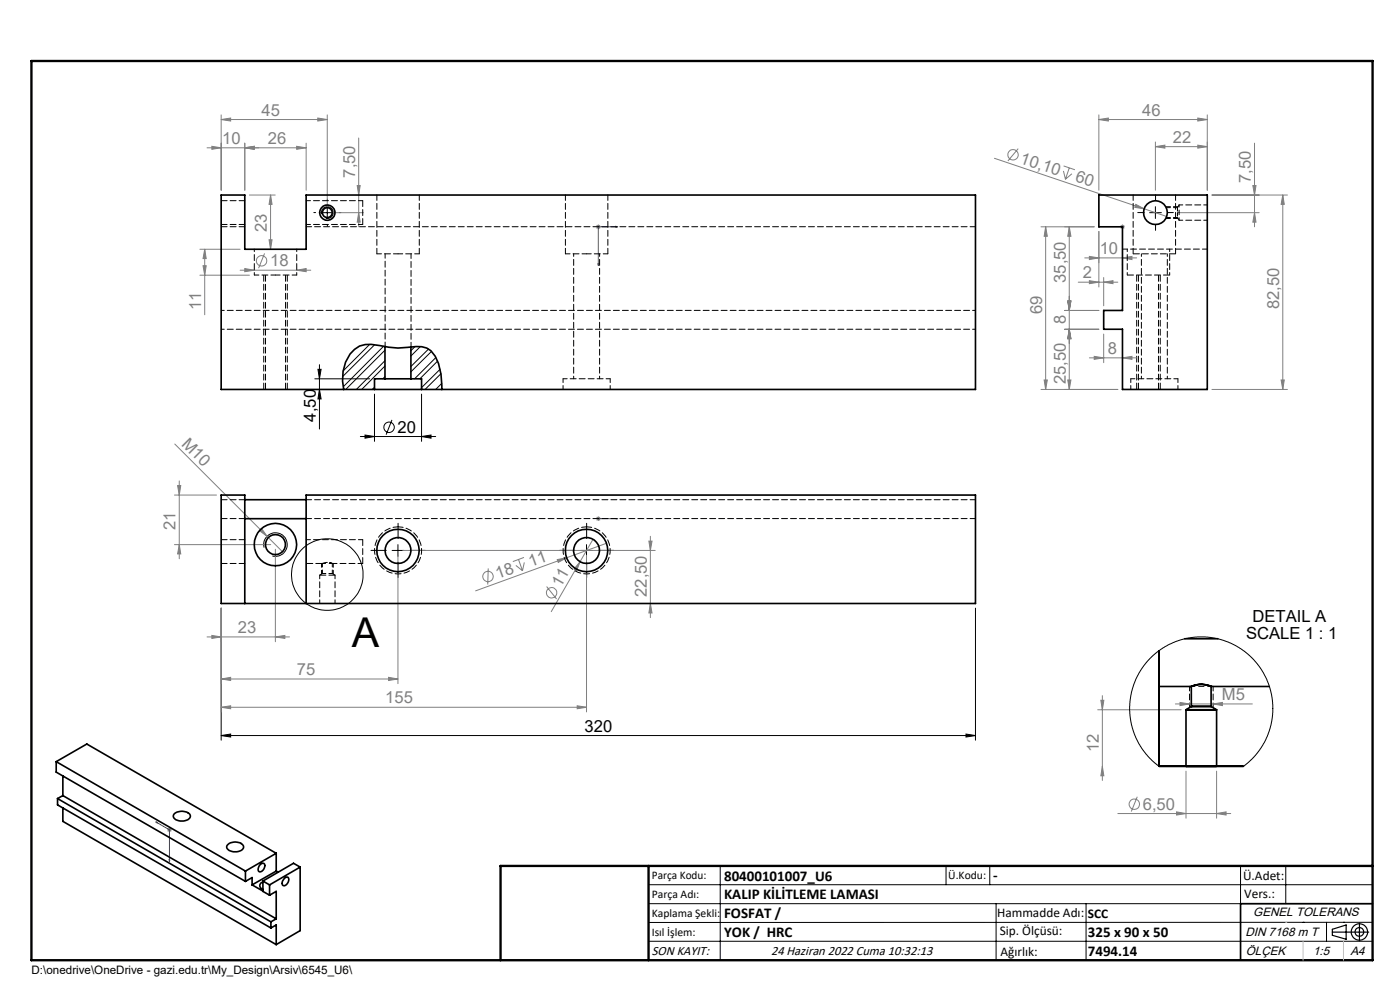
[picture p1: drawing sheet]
<svg xmlns="http://www.w3.org/2000/svg" width="297mm" height="210mm" viewBox="0 0 297 210" stroke-linecap="round" stroke-linejoin="round" font-family="sans-serif">
<g fill="none" stroke="#808080" stroke-width=".21">
<path d="M43.9 31.4h21M44.9 31l2 .4-2 .3zM46.9 25.4l2-.4v.7zM46.9 24.4v15.9M46.9 25.4h22.5M51.9 31.4l2-.4v.7zM51.9 30.4v9.9M62.9 31l2 .4-2 .3zM64.9 30.4v9.9M67.4 25l2 .4-2 .3zM69.4 24.4v19.7M75.8 39.4h.6l-.3 2z"/>
<path d="M76.1 29.3v18.8M211 33.6l31.7 10.7M216 31.5l-2.2 2.6M225.6 36.3l.4 1.7M225.6 35.2l2.4 .8M226.8 35.6l-.8 2.4M227.4 36.9l-1.4 1.1M233.1 25.4l2-.4v.7zM233.1 25.4h23M233.1 24.4v15.9M245.1 31.1l2-.3v.6zM245.1 30.1v10.2"/>
<path d="M245.1 31.1h11M254.1 30.8l2 .3-2 .3zM254.1 25l2 .4-2 .3zM256.1 24.4v15.9M265.8 39.4h.7l-.4 2zM266.1 30.4v17.7M42.4 52.9h8.5M42.4 58.4h10.5M43.1 56.4h.6l-.3 2zM43.4 52.9l.3 1.9h-.6zM43.4 52.9v13.9M50.9 57.3h15"/>
<path d="M51.9 57l2 .3-2 .3zM52.9 41.4h5.5M56.1 53.8l-1.2 3.1M57.1 50.9h.6l-.3 2zM57.4 41.4l.3 1.9h-.6zM57.4 41.4v11.5M62.9 57.3l2-.3v.6zM70.4 45.1h6.7M76.1 45.1l.3 2h-.6zM126.4 48.1h1M126.6 47.8l.7 .7M126.9 47.6v1"/>
<path d="M127.3 47.8l-.7 .7M221.8 48.1v34.5M221.8 48.1l.4 2h-.7zM226.8 48.1v34.5M226.8 48.1l.4 2h-.7zM228.7 59.9h8.4M230.1 54.7h11M231.1 59.5l2 .4-2 .3zM231.1 54.4l2 .3-2 .4zM232.1 48.1h-11.3M233.1 49.1v11.8M234.1 59.9l2-.4v.7z"/>
<path d="M234.1 58.9v6M237.6 48.1h1M237.8 47.8l.7 .7M238.1 54.7l2-.3v.7zM238.1 47.6v1M238.5 47.8l-.7 .7M240.9 43.3l1.8 1-2-.3zM242.7 44.3l4.8 1.6M249.9 45.1h17.2M257.1 41.4h16M266.1 45.1l.4 2h-.7zM272.1 41.4v41.2"/>
<path d="M272.1 41.4l.4 1.9h-.7zM225.8 65.9h7.3M225.8 69.8h7.3M226.5 63.8h.7l-.4 2.1zM226.8 69.8l.4 2.1h-.7zM231.1 75.9h10M232.1 75.6l2 .3-2 .3zM234.1 70.9v6M238.1 75.9l2-.3v.6zM37.1 94.2l19.6 19.6M220.8 82.6h16.3M221.5 80.6h.7l-.4 2z"/>
<path d="M226.5 80.6h.7l-.4 2zM257.1 82.6h16M271.8 80.6h.7l-.4 2zM37 105h8.9M37 115.5h20.4M37.7 103h.6l-.3 2zM38 102v16.5M38 115.5l.3 2h-.6zM55 112.6l.5-.5 1.2 1.7zM56.7 113.8l3.5 3.5M58.4 116.5v19.6M84.4 117.8v27.2"/>
<path d="M85.4 116.8h53.6M109.4 119.9l1.4 1.2M110 118.7l.8 2.4M111.2 118.2l-2.4 .9M111.2 119.3l-.4 1.8M118.2 118.7l2-.4-1.8 1zM123 119.2l-.7 1.8-.5-.3zM123 119.2l-6.1 10.5M124.4 117.8v33.2M125.8 114.4l-2.8 4.8M126.4 110h1M126.6 109.7l.7 .7"/>
<path d="M126.9 109.5v1M127.3 109.7l-.7 .7M128.7 115.2l-27.8 10.1M137.7 114.8h.6l-.3 2zM138 113.8v17.2M43.9 135.1h17.5M44.9 134.8l2 .3-2 .3zM46.9 129v22M58.4 135.1l2-.3v.6zM103.6 120.6l-.1 3.4M116 124.4l2.1 2.7M138 128l.3 2h-.6z"/>
<path d="M46.9 150l2-.3v.6zM46.9 150h77.5M46.9 144l2-.3v.6zM46.9 144h37.5M82.4 143.7l2 .3-2 .3zM122.4 149.7l2 .3-2 .3zM232.9 150.6h17.7M233.5 148.5h.7l-.3 2.1zM233.9 147.6v18M249.3 149.3h16.4M250.3 149l2 .3-2 .4zM257.4 149.3l1.9-.3v.7z"/>
<path d="M35.5 176h1M35.6 175.7l.7 .7M35.9 175.5v1M36.3 175.7l-.7 .7M233.9 162.6l.3 2h-.7zM237.1 172.6h24M241.3 169l-1.3 3.1M249.6 172.2l2 .4-2 .3zM251.6 163.6v10M258.1 172.6l2-.4v.7zM258.1 163.6v10"/>
<circle cx="214.9" cy="32.8" r="1.09"/>
<circle cx="55.5" cy="55.3" r="1.09"/>
<circle cx="103.5" cy="122.3" r="1.11"/>
<circle cx="117" cy="125.7" r="1.11"/>
<circle cx="240.7" cy="170.6" r="1.11"/>
</g>
<g fill="none" stroke="#000" stroke-width=".21">
<path d="M68.2 45.1h2.5M68.2 45.4a1.26 1.26 0 0 1 1.1-1.6 1.26 1.26 0 0 1 1.4 1.4 1.26 1.26 0 0 1-1.6 1.1M69.4 43.8v2.5M243.9 45.1h2.5M245.1 43.8v2.5M67.5 78.3h.6l-.3 2.1zM67.8 77.4v13.6M66.8 80.4h11.6M67.8 82.6l.3 2h-.6zM76.4 92.6h16M77.4 92.3l2 .3-2 .3zM79.4 83.6v10"/>
<path d="M83.1 89.1l-1.2 3.1M89.4 92.6l2-.3v.6zM89.4 83.6v10M56 116.2a2.49 2.49 0 0 1 2.2-3.2 2.49 2.49 0 0 1 2.7 2.7 2.49 2.49 0 0 1-3.1 2.2M83.2 116.8h2.5M84.4 115.5v2.5M123.2 116.8h2.5M124.4 115.5v2.5M46.9 129v28M206.9 129v28M46.9 156l2-.3v.6zM46.9 156h160"/>
<path d="M204.9 155.7l2 .3-2 .3zM137.6 187.7h153.6M137.6 191.7h153.6M137.6 199.7h153.6M152.8 183.7v20M200.7 183.7v4M210 183.7v4M211.3 191.7v12M230.4 191.7v12M263.2 183.7v20M272.8 183.7v8M276.4 195.6h.1"/>
<path d="M281.4 195.6v4.1M285 195.6h.1M291.2 195.6l-153.6 .1"/>
<circle cx="82.5" cy="90.6" r="1.11"/>
<circle cx="69.4" cy="121.9" r="7.6"/>
</g>
<path d="M252.4 145.6h5" fill="none" stroke="#000" stroke-width=".21" stroke-dasharray="1.3 .6" stroke-linecap="butt"/>
<path d="M68.2 119.5h2.5" fill="none" stroke="#000" stroke-width=".21" stroke-dasharray="1.3 .6" stroke-dashoffset=".3" stroke-linecap="butt"/>
<g fill="none" stroke="#000" stroke-width=".25">
<path d="M282.6 197.7h7.8M282.6 197.1l3-.9v3l-3-.8zM288.4 195.8v3.8M106.2 203.7h185"/>
<circle cx="288.4" cy="197.7" r="1.74"/>
<circle cx="288.4" cy="197.7" r=".93"/>
</g>
<g fill="none" stroke="#00f" stroke-width=".21">
<path d="M126.8 55.9h.2l-.1 .4zM130.6 48l.5 .1-.5 .1zM131.1 48.1h-4.2v8.2M238.1 48v.2zM238.1 56.3v-.4v.4M238.1 48.1h.1M238.1 48.1v8.2M126.8 110h.2zM126.9 110h.1M126.9 110h4.2M131.1 110h-.5h.5M33.1 174.3l.2 .1v.2z"/>
<path d="M33.1 174.3l2.8 1.7v6.8M35.9 182.4h.1l-.1 .4z"/>
</g>
<g fill="none" stroke="#000" stroke-width=".21" stroke-dasharray="15.2 1.3 1.3 1.3">
<path d="M67 45.1h-.4M69.5 42.6v-.4M69.5 47.6v.4M72 45.1h.3M242.6 45.1h-1.2M245.1 47.6v1.3M245.1 42.6v-1.3M247.6 45.1h1.3M82 116.8h-3.3M84.5 114.3v-3.3M84.5 119.3v3.2M87 116.8h3.2"/>
<path d="M122 116.8h-3.3M124.5 114.3v-3.3M124.5 119.3v3.2M127 116.8h3.2"/>
</g>
<path d="M56 58.3v24.3M241.1 58.3v24.3M61 82.6v-24.3M246.1 82.6v-24.3" fill="none" stroke="#000" stroke-width=".21" stroke-dasharray="1.3 .6" stroke-dashoffset="-.1"/>
<path d="M247.3 46.3h2.6M249.9 43.8h-2.6M252.4 145.6v4.5M257.4 150.1v-4.5" fill="none" stroke="#000" stroke-width=".21" stroke-dasharray="1.3 .6" stroke-dashoffset=".3"/>
<path d="M68.2 119.5v2.3M70.7 121.8v-2.3" fill="none" stroke="#000" stroke-width=".21" stroke-dasharray="1.3 .6" stroke-dashoffset=".5"/>
<path d="M291.2 191.7h-28v12" fill="none" stroke="#000" stroke-width=".35"/>
<path d="M6.7 12.9h284.5v190.8h-284.5zM137.6 183.7v20M291.2 183.7h-185v20" fill="none" stroke="#000" stroke-width=".5"/>
<path d="M276.4 199.7v4M285 199.7v4" fill="none" stroke="#c0c0c0" stroke-width=".21"/>
<path d="M272.8 195.6h.1" fill="none" stroke="#c0c0c0" stroke-width=".25"/>
<g fill="#00f">
<path d="M238.1 48v.2zM238.1 55.9v.4z"/>
<path d="M130.6 110h.5zM126.8 110h.2z"/>
<path d="M33.1 174.3l.2 .1v.2zM35.9 182.4h.1l-.1 .4z"/>
<path d="M130.6 48v.2l.5-.1zM126.8 55.9l.1 .4 .1-.4z"/>
</g>
<g fill="#000">
<path d="M67.5 78.3h.6l-.3 2.1zM67.8 82.6l.3 2h-.6z"/>
<path d="M77.4 92.3l2 .3-2 .3zM89.4 92.6l2-.3v.6z"/>
<path d="M204.9 155.7l2 .3-2 .3zM46.9 156l2-.3v.6z"/>
</g>
<g fill="#808080">
<path d="M55 112.6l.5-.5 1.2 1.7z"/>
<path d="M240.9 43.3l1.8 1-2-.3z"/>
<path d="M118.2 118.7l2-.4-1.8 1z"/>
<path d="M123 119.2l-.7 1.8-.5-.3z"/>
<path d="M82.4 143.7l2 .3-2 .3zM46.9 144l2-.3v.6zM258.1 172.6l2-.4v.7zM249.6 172.2l2 .4-2 .3z"/>
<path d="M51.9 31.4l2-.4v.7zM44.9 31l2 .4-2 .3zM67.4 25l2 .4-2 .3zM46.9 25.4l2-.4v.7zM62.9 57.3l2-.3v.6zM51.9 57l2 .3-2 .3z"/>
<path d="M231.1 59.5l2 .4-2 .3zM234.1 59.9l2-.4v.7z"/>
<path d="M245.1 31.1l2-.3v.6zM254.1 30.8l2 .3-2 .3z"/>
<path d="M232.1 75.6l2 .3-2 .3zM238.1 75.9l2-.3v.6z"/>
<path d="M233.1 25.4l2-.4v.7zM254.1 25l2 .4-2 .3z"/>
<path d="M238.1 54.7l2-.3v.7zM231.1 54.4l2 .3-2 .4z"/>
<path d="M76.1 45.1l.3 2h-.6zM75.8 39.4h.6l-.3 2zM57.1 50.9h.6l-.3 2zM57.4 41.4l.3 1.9h-.6z"/>
<path d="M137.7 114.8h.6l-.3 2zM138 128l.3 2h-.6zM37.7 103h.6l-.3 2zM38 115.5l.3 2h-.6zM233.5 148.5h.7l-.3 2.1zM233.9 162.6l.3 2h-.7z"/>
<path d="M226.5 63.8h.7l-.4 2.1zM226.8 48.1l.4 2h-.7zM226.8 69.8l.4 2.1h-.7zM226.5 63.8h.7l-.4 2.1zM226.5 80.6h.7l-.4 2zM226.8 69.8l.4 2.1h-.7zM43.4 52.9l.3 1.9h-.6zM43.1 56.4h.6l-.3 2z"/>
<path d="M265.8 39.4h.7l-.4 2zM266.1 45.1l.4 2h-.7zM272.1 41.4l.4 1.9h-.7zM271.8 80.6h.7l-.4 2zM221.8 48.1l.4 2h-.7zM221.5 80.6h.7l-.4 2z"/>
<path d="M46.9 150l2-.3v.6zM122.4 149.7l2 .3-2 .3zM44.9 134.8l2 .3-2 .3zM58.4 135.1l2-.3v.6zM250.3 149l2 .3-2 .4zM257.4 149.3l1.9-.3v.7z"/>
<path d="M51.9 31.4l2-.4v.7zM62.9 31l2 .4-2 .3z"/>
</g>
<g fill="none" stroke="#000" stroke-width=".35">
<path d="M233.1 41.4h23v41.2h-18v-12.8h-4v-3.9h4v-17.8h-5zM81.7 73.5v6.9M87.2 73.6v6.8M72.9 82.6a8.1 8.1 0 0 1 3.4-9.2l1.2-.3h1.2l1.8 .2a18 18 0 0 0 7.8 .2 3.9 3.9 0 0 1 4 2.1 14.2 14.2 0 0 1 1.4 7M79.4 82.6h10M79.4 82.6h-32.5v-41.2h5v11.5h13v-11.5h142v41.2h-117.5M81.7 80.4h5.5M81.7 80.4h-2.3v2.2M87.2 80.4h2.2v2.2M51.9 110h13M51.9 106h13M51.9 128v-23h-5v23h160v-23h-142v23"/>
<path d="M245.9 138v7.6zM245.9 138v24.5M251.3 135.5h7.1M245.9 145.6h6.8M251.6 150.6h6.5zM252.7 145.6a5.2 5.2 0 0 1 4.2 0 5.2 5.2 0 0 0-4.2 0zM252.7 149.9h4.2zM252.7 145.6v4.3l-1.1 .7v12M256.9 145.6v4.3l1.2 .7v12M256.9 145.6h12.4M11.9 161.6l6.5-3.8 40.2 23.2M11.9 161.6l40.2 23.2"/>
<path d="M11.9 161.6v2.2l40.2 23.2M12.2 169.4l45.3 26.1M12.2 169.4v1.3l45.3 26.1M13.3 168.8l45.3 26.1M13.3 164.6v4.2M13.3 171.4v2.8l45.3 26.2M13.3 168.8l-1.1 .6M37.1 172.5a2.46 2.46 0 0 1 3.3 .4 1.27 1.27 0 0 1-1.5 1.3 1.9 1.9 0 0 1-2.1-1.1zM48.4 179.1a2.35 2.35 0 0 1 3.2 .3 1.21 1.21 0 0 1-1.4 1.3 1.9 1.9 0 0 1-2.1-1zM245.9 162.6h17.9M251.6 162.6h6.5zM52.1 187l1.4-.8v1.5"/>
<path d="M52.1 184.8v2.2M53.5 187.7l2.3 1.3M55.1 183.5a.59 .59 0 0 1 .9-.4 .59 .59 0 0 1 .1 1 .87 .87 0 0 1-1.2 .7l-.1-.6zM55.8 187.1a.81 .81 0 0 0-.7 .8 .81 .81 0 0 0 .7 .8M55.8 186.9l1.4 .8M55.8 186.9v2.2l1.4 .8M57.2 187.7v2.2M57.2 189.9l1.4-.8v5.8M57.5 196.8l1.1-.6v4.2M57.5 195.5v1.3M58.6 181v3.8M58.6 194.9l-1.1 .6"/>
<path d="M58.6 181l-6.5 3.8M58.6 184.8l-5.1 2.9M58.6 184.8l.4 .2M60.4 186.3a.5 .5 0 0 1 .7-.2 .5 .5 0 0 1 .1 .7 .98 .98 0 0 1-1.3 .9v-.8zM63.7 183.9l-6.5 3.8M63.7 183.9l-1.4-.8-6.5 3.8M63.7 183.9v13.5l-5.1 3"/>
<circle cx="69.4" cy="45.1" r="1.05"/>
<circle cx="69.4" cy="45.1" r="1.62"/>
<circle cx="245.1" cy="45.1" r="2.52"/>
<circle cx="58.4" cy="115.5" r="4.5"/>
<circle cx="58.4" cy="115.5" r="2.12"/>
<circle cx="84.4" cy="116.8" r="4.5"/>
<circle cx="84.4" cy="116.8" r="2.75"/>
<circle cx="124.4" cy="116.8" r="4.5"/>
<circle cx="124.4" cy="116.8" r="2.75"/>
</g>
<path d="M238.1 52.8h18M69.9 119.3l.6 .2a2.53 2.53 0 0 0-2.1 0M84.5 111.8a5 5 0 0 1 4.4 7.2 5 5 0 0 1-8.4 .8 5 5 0 0 1 3-8h1M124.5 111.8a5 5 0 0 1 4.4 7.2 5 5 0 0 1-8.4 .8 5 5 0 0 1 3-8h1" fill="none" stroke="#000" stroke-width=".21" stroke-dasharray="1.3 .6" stroke-dashoffset=".2"/>
<path d="M56.3 58.3v24.3M239.1 58.3h9M240.4 53.8h9M241.5 58.3v24.3M60.6 82.6v-24.3M245.8 82.6v-24.3M65 119.5h3.4" fill="none" stroke="#000" stroke-width=".21" stroke-dasharray="1.3 .6" stroke-dashoffset="-.1"/>
<path d="M250.1 45.1v1.6M250.1 43.5v1.6" fill="none" stroke="#000" stroke-width=".21" stroke-dasharray="1.3 .6" stroke-dashoffset=".8"/>
<g fill="none" stroke="#000" stroke-width=".21" stroke-dasharray="1.3 .6" stroke-dashoffset=".5">
<path d="M249.8 45.1v1M249.8 44v1.1M250.1 46.7h6M256.1 43.5h-6M119.5 80.3v2.3M129.5 82.6v-2.3M239.9 80.3v2.3M249.9 82.6v-2.3M68.4 119.5v2.2M67.8 122v6M70.5 121.7h-2.1M70.5 121.7v-2.2"/>
<path d="M71.1 128v-6"/>
</g>
<path d="M247.4 46.1h2.4M249.8 44h-2.4M129.5 80.3h-10M249.9 80.3h-10" fill="none" stroke="#000" stroke-width=".21" stroke-dasharray="1.3 .6" stroke-dashoffset=".4"/>
<path d="M54 52.8v5.5M63 58.3v-5.5M121.7 53.8v26.5M239.1 52.8v5.5M242.1 53.8v26.5M248.1 58.3v-5.5M127.2 80.3v-26.5M247.6 80.3v-26.5" fill="none" stroke="#000" stroke-width=".21" stroke-dasharray="1.3 .6" stroke-dashoffset=".7"/>
<g fill="none" stroke="#000" stroke-width=".21" stroke-dasharray="1.3 .6" stroke-dashoffset=".3">
<path d="M54 58.3h4.5M58.5 58.3h4.5M65 47.6h12M77 42.6h-12.1M80 53.8h4.5M81.7 53.8v19.7M84.5 53.8h4.5M120 53.8h4.5M124.5 53.8h4.5M249.8 46.1l.3 .6M250.1 43.5l-.3 .5M87.2 73.6v-19.8"/>
<path d="M70.5 119.5h6.5M77 114.5h-12.1M68.4 121.7l-.6 .3M71.1 122l-.6-.3"/>
</g>
<path d="M80 41.3v12.5M89 53.8v-12.5M120 41.3v12.5M129 53.8v-12.5M207 48.1h-142.1M240.4 41.3v12.5M249.4 53.8v-12.5M207 110h-142.1M207 106h-142.1" fill="none" stroke="#000" stroke-width=".21" stroke-dasharray="1.3 .6" stroke-dashoffset=".1"/>
<g fill="none" stroke="#000" stroke-width=".21">
<path d="M78.4 73.1l-5.6 5.6M79.5 73.1l-6.9 6.8M81.4 73.4l-8.6 8.6M81.7 76.5l-6.1 6.1M81.7 79.9l-.5 .5M81.7 74.3l-8.4 8.3M81.7 77.6l-5 5M88 73.5l-.8 .9M89.2 73.5l-2 2M90.9 74l-3.7 3.7M91.5 74.5l-4.3 4.4M92.5 75.8l-4.6 4.6"/>
<path d="M92.9 76.6l-3.8 3.8M93.4 78.3l-4 3.9M93.6 79.3l-3.4 3.3M79.4 82.2l-.4 .4M93.7 81.3l-1.3 1.3M93.7 82.4l-.1 .2M245.9 162.6l-1.6-1.3-1.8-2.1-.9-1.4-1-2.2-.7-2.6-.3-2.2 .1-2.4 .6-2.5 .6-1.7 1.2-2.3 1.2-1.5 1.8-1.8 2-1.4 2.3-1.1 2.4-.7 2.2-.3h2.2l2.2 .4 2.6 .9 2.2 1.2 2.2 1.8 1.5 1.6 1.1 1.6 1.2 2.7 .6 2.1 .2 2-.1 2.9-.6 2.6-1.1 2.7-1 1.5-1.7 2-1.7 1.5"/>
</g>
<path d="M47 47.6h4.9M52 48.1h-5M52 42.6h-5M77 47.6v-5M47 119.5h4.9M52 110h-5M52 106h-5M52 114.5h-5M77 119.5v-5M71.1 122h-3.3" fill="none" stroke="#000" stroke-width=".21" stroke-dasharray="1.3 .6"/>
<path d="M207 69.8h-160M207 65.8h-160" fill="none" stroke="#000" stroke-width=".21" stroke-dasharray="1.3 .6" stroke-dashoffset=".6"/>
<text font-size="8.7" x="74.6" y="137.3">A</text>
<g font-size="3.5" fill="#808080">
<text x="55.5" y="24.6">45</text>
<text x="242.3" y="24.5">46</text>
<text x="47.1" y="30.6">10</text>
<text x="56.8" y="30.6">26</text>
<text x="216.2" y="34.5" transform="rotate(19 216.2 34.5)">10,10</text>
<text x="248.8" y="30.3">22</text>
<text x="75.3" y="37.7" transform="rotate(-90 75.3 37.7)">7,50</text>
<text x="227.9" y="38.5" transform="rotate(19 227.9 38.5)">60</text>
<text x="265.3" y="38.8" transform="rotate(-90 265.3 38.8)">7,50</text>
<text x="56.6" y="49.2" transform="rotate(-90 56.6 49.2)">23</text>
<text x="233.3" y="53.9">10</text>
<text x="57.3" y="56.5">18</text>
<text x="229.7" y="59.1">2</text>
<text x="42.6" y="65.8" transform="rotate(-90 42.6 65.8)">11</text>
<text x="226.1" y="60" transform="rotate(-90 226.1 60)">35,50</text>
<text x="271.3" y="65.6" transform="rotate(-90 271.3 65.6)">82,50</text>
<text x="221.1" y="66.7" transform="rotate(-90 221.1 66.7)">69</text>
<text x="226.1" y="68.8" transform="rotate(-90 226.1 68.8)">8</text>
<text x="235" y="75.1">8</text>
<text x="226.1" y="81.5" transform="rotate(-90 226.1 81.5)">25,50</text>
<text x="38.4" y="94.3" transform="rotate(45 38.4 94.3)">M10</text>
<text x="37.2" y="112.4" transform="rotate(-90 37.2 112.4)">21</text>
<text x="105.6" y="122.8" transform="rotate(-20 105.6 122.8)">18</text>
<text x="112.6" y="120.2" transform="rotate(-20 112.6 120.2)">11</text>
<text x="119" y="124.8" transform="rotate(-60 119 124.8)">11</text>
<text x="137.2" y="126.6" transform="rotate(-90 137.2 126.6)">22,50</text>
<text x="50.4" y="134.3">23</text>
<text x="63" y="143.2">75</text>
<text x="81.7" y="149.2">155</text>
<text x="259.2" y="148.5">M5</text>
<text x="233.1" y="159.5" transform="rotate(-90 233.1 159.5)">12</text>
<text x="242.4" y="171.8">6,50</text>
</g>
<g font-size="3.5">
<text x="67" y="89.4" transform="rotate(-90 67 89.4)">4,50</text>
<text x="84.3" y="91.8">20</text>
<text x="264.3" y="135.6">SCALE 1 : 1</text>
<text x="265.7" y="132">DETAIL A</text>
<text x="124" y="155.2">320</text>
</g>
<g font-size="3.2">
<text x="153.6" y="186.8">80400101007_U6</text>
<text x="153.6" y="190.8">KALIP KİLİTLEME LAMASI</text>
<text x="210.7" y="186.6">-</text>
<text x="153.6" y="194.8">FOSFAT /</text>
<text x="153.6" y="198.8">YOK / HRC</text>
<text x="230.8" y="198.7">325 x 90 x 50</text>
<text x="230.8" y="202.8">7494.14</text>
</g>
<g font-size="2.8">
<text x="263.7" y="186.7">Ü.Adet:</text>
<text x="263.9" y="190.5">Vers.:</text>
<text x="211.5" y="194.5">Hammadde Adı:</text>
<text x="230.8" y="194.7">SCC</text>
<text x="138.3" y="202.6">SON KAYIT:</text>
<text x="163.6" y="202.6">24 Haziran 2022 Cuma 10:32:13</text>
<text x="212.1" y="198.4">Sip. Ölçüsü:</text>
<text x="212.2" y="202.7">Ağırlık:</text>
</g>
<g font-size="2.6">
<text x="265.9" y="194.4">GENEL TOLERANS</text>
<text x="264.2" y="198.5">DIN 7168 m T</text>
<text x="264.3" y="202.6">ÖLÇEK</text>
<text x="278.5" y="202.6">1:5</text>
<text x="286.5" y="202.6">A4</text>
</g>
<g font-size="2.5">
<text x="138.3" y="186.4">Parça Kodu:</text>
<text x="138.3" y="190.5">Parça Adı:</text>
<text x="201.2" y="186.5">Ü.Kodu:</text>
<text x="138.3" y="194.5">Kaplama Şekli:</text>
<text x="138.3" y="198.6">Isıl İşlem:</text>
<text x="6.7" y="206.7">D:\onedrive\OneDrive - gazi.edu.tr\My_Design\Arsiv\6545_U6\</text>
</g>
</svg>
